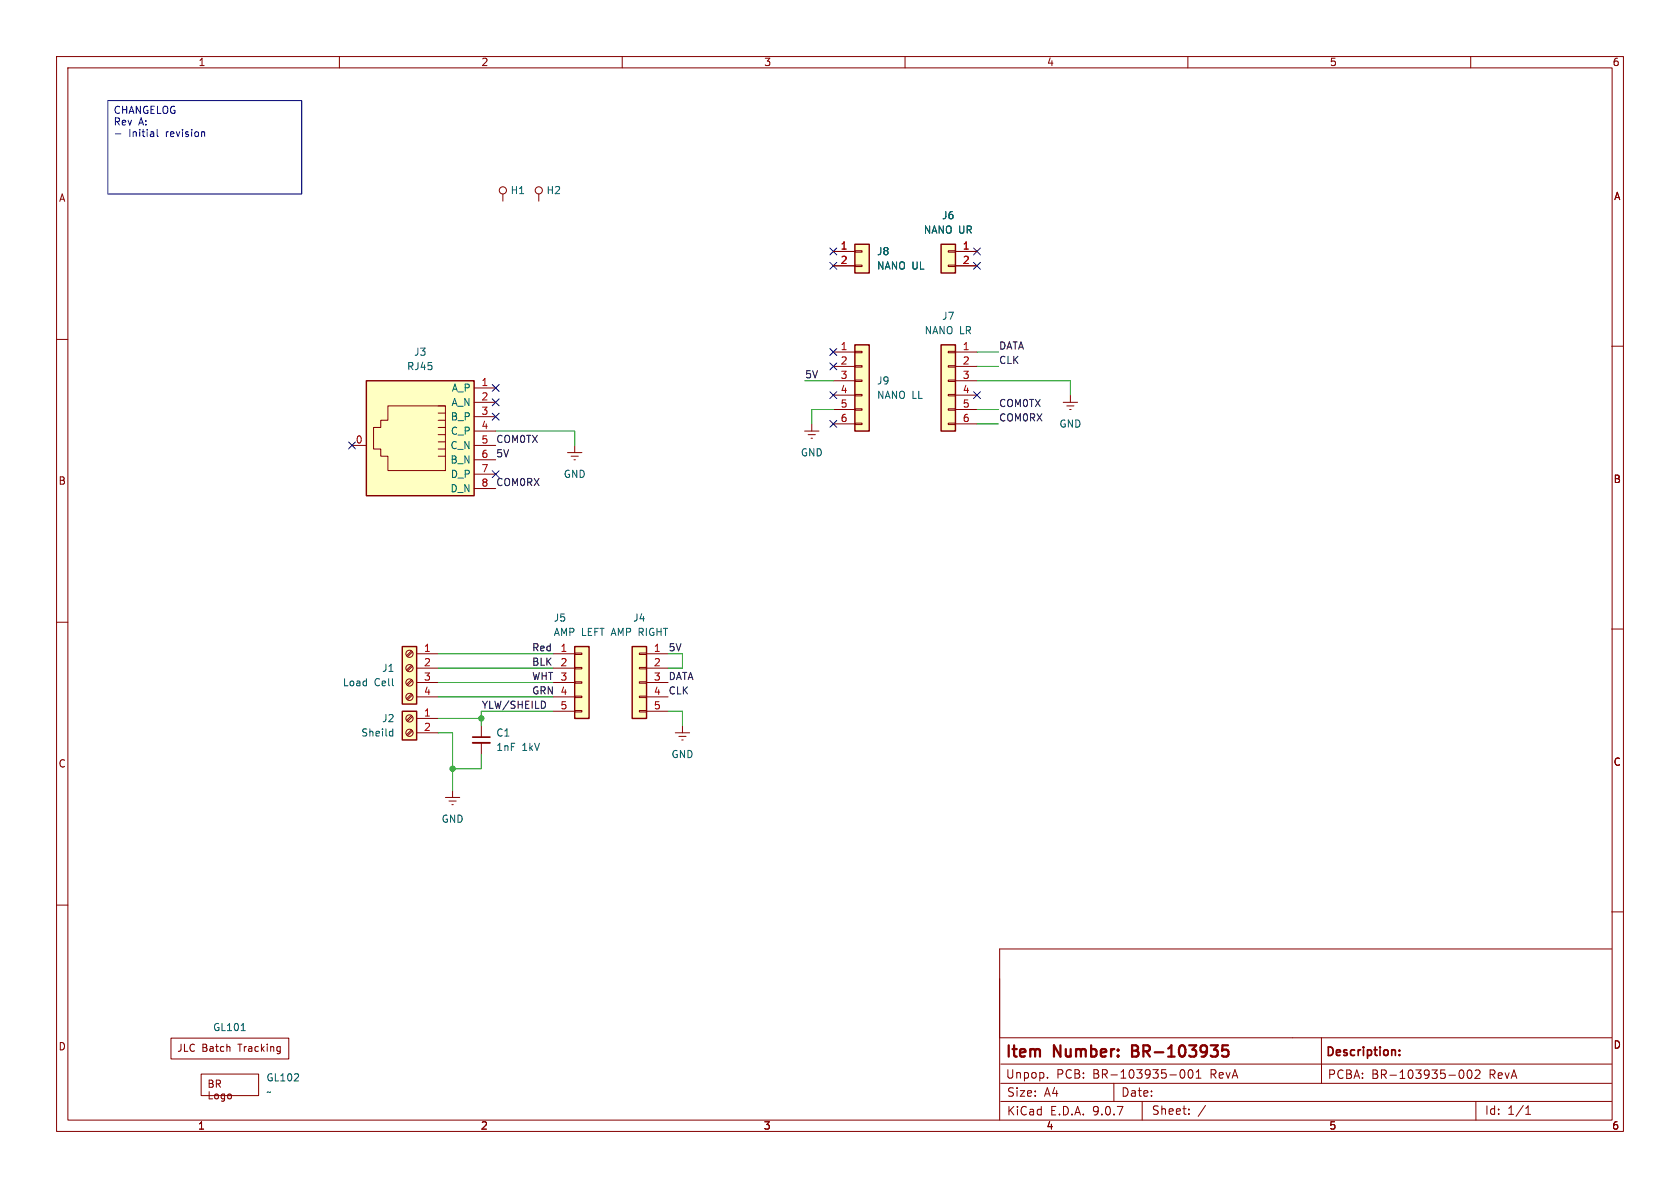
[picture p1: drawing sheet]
<svg xmlns="http://www.w3.org/2000/svg" width="297mm" height="210mm" viewBox="0 0 297 210" stroke-linecap="round" stroke-linejoin="round" font-family="sans-serif">
<g fill="none" stroke="#840000" stroke-width=".18">
<path d="M10 10h277v190h-277zM12 12h273v186h-273zM60 10v2M110 10v2M160 10v2M210 10v2M260 10v2M10 60h2M284.9 61.2h2M10 110h2M284.9 111.2h2M10 160h2"/>
<path d="M284.9 161.2h2M284.9 167.8h-108.2v30.2M176.7 183.5h108.2M176.9 194.7h108M176.9 191.5h108M176.9 188.1h108M185.2 190.4v.2M196.9 191.5v3.2M201.9 194.7v3.3M208.8 189.2l.2-.1a.81 .81 0 0 1 .6 .6 .81 .81 0 0 1-.3 .8l-.2 .1a.81 .81 0 0 1-.3-1.4zM210.2 189.2l.2-.1a.81 .81 0 0 1 .6 .6 .81 .81 0 0 1-.3 .8l-.2 .1a.81 .81 0 0 1-.3-1.4zM210.2 196.8v.2"/>
<path d="M210.2 196.1v.1M211.5 190.6h.8M211.5 189.5l.4-.4v1.5M213.1 195.4l-1.3 1.9M233.6 183.5v4.6M233.6 188.1v3.4M258.1 189.3l.2-.2a.81 .81 0 0 1 .6 .7 .81 .81 0 0 1-.3 .8h-.2a.81 .81 0 0 1-.3-1.3zM259.5 189.3l.2-.2a.81 .81 0 0 1 .6 .7 .81 .81 0 0 1-.3 .8h-.1a.81 .81 0 0 1-.4-1.3zM260.8 189.3l.6-.2 .2 .2 .1 .3-1 1h1M260.9 194.7v3.3M269.7 197h.9M269.7 195.9l.5-.4v1.5"/>
</g>
<path d="M200.1 185.7h.7M200.8 184.8h-.7v2h.8M217.1 184.8h-1l-.1 .9 .3-.2 .7 .1 .2 .3-.1 .7-.3 .2h-.5l-.3-.2" fill="none" stroke="#840000" stroke-width=".4"/>
<path d="M247.4 186.4v.2M247.4 185.7v.1" fill="none" stroke="#840000" stroke-width=".3"/>
<path d="M166.4 43.2h2.5v5.1h-2.5z" fill="#ffffc2"/>
<path d="M166.4 43.2h2.5v5.1h-2.5z" fill="none" stroke="#840000" stroke-width=".25"/>
<path d="M167.6 44.3h1.3v.3h-1.3zM167.6 46.9h1.3v.2h-1.3zM168.9 44.5h3.8M168.9 47h3.8" fill="none" stroke="#840000" stroke-width=".18"/>
<path d="M111.8 114.3h2.5v12.7h-2.5z" fill="#ffffc2"/>
<path d="M111.8 114.3h2.5v12.7h-2.5z" fill="none" stroke="#840000" stroke-width=".25"/>
<path d="M113 115.4h1.3v.3h-1.3zM113 118h1.3v.2h-1.3zM114.3 115.6h3.8M114.3 118.1h3.8M113 120.5h1.3v.3h-1.3zM113 123.1h1.3v.2h-1.3zM113 125.6h1.3v.3h-1.3zM114.3 120.7h3.8M114.3 123.2h3.8M114.3 125.7h3.8" fill="none" stroke="#840000" stroke-width=".18"/>
<path d="M71.1 125.7h2.6v5.1h-2.6z" fill="#ffffc2"/>
<path d="M71.1 125.7h2.6v5.1h-2.6z" fill="none" stroke="#840000" stroke-width=".25"/>
<g fill="none" stroke="#840000" stroke-width=".18">
<path d="M72.7 126.5l-.8 .8M72.7 129l-.8 .9M72.9 126.7l-.8 .8M72.9 129.2l-.8 .8M73.7 127h3.8M73.7 129.5h3.8"/>
<circle cx="72.4" cy="127" r=".63"/>
<circle cx="72.4" cy="129.5" r=".63"/>
</g>
<path d="M69.1 129.3h.3M69.4 128.8v1.3M69.4 130.1h-.3" fill="none" stroke="#006464" stroke-width=".18"/>
<path d="M71.1 114.3h2.6v10.2h-2.6z" fill="#ffffc2"/>
<path d="M71.1 114.3h2.6v10.2h-2.6z" fill="none" stroke="#840000" stroke-width=".25"/>
<g fill="none" stroke="#840000" stroke-width=".18">
<path d="M72.7 115.1l-.8 .8M72.7 117.6l-.8 .8M72.9 115.2l-.8 .9M72.9 117.8l-.8 .8M73.7 115.6h3.8M73.7 118.1h3.8M72.7 120.1l-.8 .9M72.7 122.7l-.8 .8M72.9 120.3l-.8 .9M72.9 122.9l-.8 .8M73.7 120.7h3.8M73.7 123.2h3.8"/>
<circle cx="72.4" cy="118.1" r=".63"/>
<circle cx="72.4" cy="115.6" r=".63"/>
<circle cx="72.4" cy="120.6" r=".63"/>
<circle cx="72.4" cy="123.2" r=".63"/>
</g>
<path d="M151.1 43.2h2.6v5.1h-2.6z" fill="#ffffc2"/>
<path d="M151.1 43.2h2.6v5.1h-2.6z" fill="none" stroke="#840000" stroke-width=".25"/>
<g fill="none" stroke="#840000" stroke-width=".18">
<path d="M88.9 34.3v1.3M147.3 44.5h3.8M147.3 47h3.8M151.1 44.3h1.3v.3h-1.3zM151.1 46.9h1.3v.2h-1.3z"/>
<circle cx="88.9" cy="33.7" r=".63"/>
</g>
<path d="M64.8 67.3h19v20.3h-19z" fill="#ffffc2"/>
<path d="M64.8 67.3h19v20.3h-19z" fill="none" stroke="#840000" stroke-width=".25"/>
<g fill="none" stroke="#840000" stroke-width=".18">
<path d="M95.2 34.3v1.3M62.2 78.7h2.6M68.6 71.8h10.1v11.4h-10.1v-2.6h-1.3v-1.2h-1.3v-3.8h1.3v-1.3h1.3zM77.5 74.3h1.2M77.5 75.6h1.2M77.5 76.8h1.2M77.5 78.1h1.2M77.5 79.4h1.2M77.5 71.8h1.2M77.5 73h1.2M83.8 78.7h3.8M83.8 68.6h3.8"/>
<path d="M83.8 71.1h3.8M83.8 73.7h3.8M83.8 76.2h3.8M142.2 76.2h2.6M142.9 76.8h1.2M143.4 77.5h.2M143.5 74.9v1.3M77.5 80.6h1.2M83.8 81.3h3.8M83.8 83.8h3.8M83.8 86.4h3.8M80 139.7v1.3"/>
<path d="M85.1 128.3v2M85.1 131.3v2.1M78.7 141h2.6M79.4 141.6h1.2M79.9 142.2h.2"/>
<circle cx="95.2" cy="33.7" r=".63"/>
</g>
<path d="M83.6 130.3h3" fill="none" stroke="#840000" stroke-width=".3"/>
<path d="M83.6 131.3h3" fill="none" stroke="#840000" stroke-width=".33"/>
<path d="M166.4 61h2.5v15.2h-2.5z" fill="#ffffc2"/>
<path d="M166.4 61h2.5v15.2h-2.5z" fill="none" stroke="#840000" stroke-width=".25"/>
<g fill="none" stroke="#840000" stroke-width=".18">
<path d="M167.6 62.1h1.3v.3h-1.3zM167.6 64.6h1.3v.3h-1.3zM167.6 67.2h1.3v.2h-1.3zM167.6 69.7h1.3v.3h-1.3zM167.6 72.3h1.3v.2h-1.3zM167.6 74.8h1.3v.3h-1.3zM168.9 62.2h3.8M168.9 64.8h3.8M168.9 67.3h3.8M168.9 69.9h3.8M168.9 72.4h3.8M168.9 74.9h3.8"/>
<path d="M188 71.1h2.5M188.6 71.8h1.3M189.1 72.4h.3M189.2 69.9v1.2"/>
</g>
<path d="M101.6 114.3h2.5v12.7h-2.5z" fill="#ffffc2"/>
<path d="M101.6 114.3h2.5v12.7h-2.5z" fill="none" stroke="#840000" stroke-width=".25"/>
<g fill="none" stroke="#840000" stroke-width=".18">
<path d="M101.6 78.7v1.3M100.3 80h2.6M101 80.6h1.2M101.5 81.3h.2M97.8 115.6h3.8M97.8 118.1h3.8M101.6 115.4h1.3v.3h-1.3zM101.6 118h1.3v.2h-1.3zM97.8 120.7h3.8M97.8 123.2h3.8M97.8 125.7h3.8M101.6 120.5h1.3v.3h-1.3z"/>
<path d="M101.6 123.1h1.3v.2h-1.3zM101.6 125.6h1.3v.3h-1.3zM119.4 129.5h2.5M120 130.2h1.3M120.5 130.8h.3M120.6 128.3v1.2M30.2 183.5h20.9v3.7h-20.9zM35.6 189.9h10.1v3.8h-10.1zM49.4 185l.1 .1M49.5 185v1.2M49.5 185.8l-.1 .1"/>
</g>
<path d="M42.6 182.2h.8" fill="none" stroke="#006464" stroke-width=".18"/>
<path d="M151.1 61h2.6v15.2h-2.6z" fill="#ffffc2"/>
<path d="M151.1 61h2.6v15.2h-2.6z" fill="none" stroke="#840000" stroke-width=".25"/>
<g fill="none" stroke="#840000" stroke-width=".18">
<path d="M147.3 44.5h3.8M147.3 47h3.8M168.9 44.5h3.8M168.9 47h3.8M147.3 62.2h3.8M147.3 64.8h3.8M147.3 67.3h3.8M147.3 69.9h3.8M147.3 72.4h3.8M147.3 74.9h3.8M151.1 62.1h1.3v.3h-1.3zM151.1 64.6h1.3v.3h-1.3z"/>
<path d="M151.1 67.2h1.3v.2h-1.3zM151.1 69.7h1.3v.3h-1.3zM151.1 72.3h1.3v.2h-1.3zM151.1 74.8h1.3v.3h-1.3z"/>
</g>
<path d="M96.3 124.1l.1 .4-.1 .5" fill="none" stroke="#0f0f0f" stroke-width=".18"/>
<g fill="none" stroke="#009600" stroke-width=".18">
<path d="M87.6 76.2h14v2.5M142.2 67.3h5.1M147.3 72.4h-3.8v2.5M172.7 72.4h3.8M172.7 64.8h3.8M172.7 67.3h16.5v2.6M172.7 74.9h3.8M172.7 62.2h3.8M77.5 118.1h20.3M77.5 115.6h20.3M120.6 115.6v2.5h-2.5M77.5 129.5h2.5v10.2"/>
<path d="M77.5 123.2h20.3M77.5 127h7.6M77.5 120.7h20.3M85.1 133.4v2.5h-5.1M97.8 125.7h-12.7v2.6M118.1 125.7h2.5v2.6"/>
</g>
<g fill="none" stroke="#000084" stroke-width=".18">
<path d="M146.7 43.8l1.2 1.3M146.7 46.4l1.2 1.2M147.9 43.8l-1.2 1.3M147.9 46.4l-1.2 1.2M172.1 43.8l1.2 1.3M172.1 46.4l1.2 1.2M173.3 43.8l-1.2 1.3M173.3 46.4l-1.2 1.2M61.6 78.1l1.2 1.2M62.8 78.1l-1.2 1.2M87 68l1.2 1.2M87 70.5l1.2 1.2"/>
<path d="M87 73.1l1.2 1.2M88.2 68l-1.2 1.2M88.2 70.5l-1.2 1.2M88.2 73.1l-1.2 1.2M146.7 64.2l1.2 1.2M146.7 61.6l1.2 1.2M146.7 69.2l1.2 1.3M146.7 74.3l1.2 1.2M147.9 64.2l-1.2 1.2M147.9 61.6l-1.2 1.2M147.9 69.2l-1.2 1.3M147.9 74.3l-1.2 1.2"/>
<path d="M172.1 69.2l1.2 1.3M173.3 69.2l-1.2 1.3M87 83.2l1.2 1.2M88.2 83.2l-1.2 1.2"/>
</g>
<path d="M19 17.8h34.3v16.5h-34.3zM20.4 23.7h1M27.8 22.9v1.1l.2 .1M36 23.3l.2 .2v.6" fill="none" stroke="#0000c2" stroke-width=".18"/>
<g fill="#009600" stroke="#009600" stroke-width=".18">
<circle cx="80" cy="135.9" r=".46"/>
<circle cx="85.1" cy="127" r=".46"/>
</g>
<g font-size="2.8" fill="#840000">
<text x="177.6" y="187.5">Item</text>
<text x="186.4" y="187.5">Number:</text>
<text x="201" y="187.5">BR-103935</text>
</g>
<g font-size="2.1" fill="#840000">
<text x="177.7" y="190.9">Unpop.</text>
<text x="186.7" y="190.9">PCB:</text>
<text x="193.3" y="190.9">BR-103935-001</text>
<text x="214.1" y="190.9">RevA</text>
<text x="234.3" y="187.1">Description:</text>
<text x="234.6" y="190.9">PCBA:</text>
<text x="242.4" y="190.9">BR-103935-002</text>
<text x="263.3" y="190.9">RevA</text>
<text x="177.9" y="194.1">Size:</text>
<text x="177.9" y="197.4">KiCad</text>
<text x="184.6" y="194.1">A4</text>
<text x="185.6" y="197.4">E.D.A.</text>
<text x="193.2" y="197.4">9.0.7</text>
<text x="198.1" y="194.1">Date:</text>
<text x="203.5" y="197.3">Sheet:</text>
<text x="262.4" y="197.3">Id:</text>
<text x="266.5" y="197.3">1/1</text>
</g>
<g font-size="1.8" fill="#840000">
<text x="35" y="11.9">1</text>
<text x="85" y="11.9">2</text>
<text x="135" y="11.9">3</text>
<text x="185" y="11.9">4</text>
<text x="235" y="11.9">5</text>
<text x="285" y="11.9">6</text>
<text x="10.3" y="35.9">A</text>
<text x="285.3" y="35.6">A</text>
<text x="10.3" y="85.9">B</text>
<text x="285.2" y="85.6">B</text>
<text x="10.3" y="135.9">C</text>
<text x="285.2" y="135.6">C</text>
<text x="10.3" y="185.9">D</text>
<text x="285.2" y="185.6">D</text>
<text x="31.2" y="186.3">JLC</text>
<text x="35.7" y="186.3">Batch</text>
<text x="42.2" y="186.3">Tracking</text>
<text x="36.6" y="192.6">BR</text>
<text x="36.6" y="194.7">Logo</text>
<text x="34.9" y="199.9">1</text>
<text x="84.9" y="199.9">2</text>
<text x="134.9" y="199.9">3</text>
<text x="184.9" y="199.9">4</text>
<text x="234.9" y="199.9">5</text>
<text x="284.9" y="199.9">6</text>
</g>
<g font-size="1.8" fill="#0000c2">
<text x="20" y="20.5">CHANGELOG</text>
<text x="20" y="22.5">Rev</text>
<text x="24.5" y="22.5">A:</text>
<text x="22.7" y="24.5">Initial</text>
<text x="29.4" y="24.5">revision</text>
</g>
<g font-size="1.8" fill="#006464">
<text x="90.2" y="34.5">H1</text>
<text x="96.5" y="34.5">H2</text>
<text x="163.2" y="41.5">NANO UR</text>
<text x="166.4" y="39">J6</text>
<text x="154.9" y="45.3">J8</text>
<text x="154.9" y="47.9">NANO UL</text>
<text x="163.4" y="59.3">NANO LR</text>
<text x="166.4" y="56.7">J7</text>
<text x="71.9" y="65.6">RJ45</text>
<text x="73.1" y="63.1">J3</text>
<text x="79.7" y="72">A_N</text>
<text x="79.8" y="69.4">A_P</text>
<text x="154.9" y="68.2">J9</text>
<text x="154.9" y="70.7">NANO LL</text>
<text x="79.6" y="74.5">B_P</text>
<text x="79.6" y="77.1">C_P</text>
<text x="187.2" y="75.8">GND</text>
<text x="79.5" y="79.6">C_N</text>
<text x="79.5" y="82.1">B_N</text>
<text x="141.5" y="80.9">GND</text>
<text x="79.5" y="87.2">D_N</text>
<text x="79.6" y="84.7">D_P</text>
<text x="99.6" y="84.7">GND</text>
<text x="97.8" y="110.1">J5</text>
<text x="97.8" y="112.6">AMP LEFT AMP RIGHT</text>
<text x="111.8" y="110.1">J4</text>
<text x="67.5" y="119">J1</text>
<text x="60.5" y="121.5">Load</text>
<text x="66.2" y="121.5">Cell</text>
<text x="63.8" y="130.4">Sheild</text>
<text x="67.5" y="127.9">J2</text>
<text x="87.6" y="130.4">C1</text>
<text x="87.6" y="132.9">1nF</text>
<text x="92.3" y="132.9">1kV</text>
<text x="118.6" y="134.2">GND</text>
<text x="78" y="145.6">GND</text>
<text x="37.6" y="182.5">GL101</text>
<text x="47" y="191.4">GL102</text>
<text x="47" y="193.9">~</text>
</g>
<g font-size="1.8" fill="#a90000">
<text x="148.5" y="44.2">1</text>
<text x="148.5" y="46.7">2</text>
<text x="170.1" y="44.2">1</text>
<text x="170.1" y="46.7">2</text>
<text x="148.5" y="62">1</text>
<text x="148.5" y="64.5">2</text>
<text x="170.1" y="62">1</text>
<text x="170.1" y="64.5">2</text>
<text x="85" y="68.3">1</text>
<text x="85" y="70.9">2</text>
<text x="148.5" y="67.1">3</text>
<text x="148.5" y="69.6">4</text>
<text x="170.1" y="67.1">3</text>
<text x="170.1" y="69.6">4</text>
<text x="85" y="73.4">3</text>
<text x="85" y="75.9">4</text>
<text x="148.5" y="72.1">5</text>
<text x="148.5" y="74.7">6</text>
<text x="170.1" y="72.1">5</text>
<text x="170.1" y="74.7">6</text>
<text x="62.8" y="78.5">0</text>
<text x="85" y="78.5">5</text>
<text x="85" y="81">6</text>
<text x="85" y="83.6">7</text>
<text x="85" y="86.1">8</text>
<text x="74.9" y="115.3">1</text>
<text x="74.9" y="117.9">2</text>
<text x="99" y="115.3">1</text>
<text x="99" y="117.9">2</text>
<text x="115.5" y="115.3">1</text>
<text x="115.5" y="117.9">2</text>
<text x="74.9" y="120.4">3</text>
<text x="74.9" y="122.9">4</text>
<text x="99" y="125.5">5</text>
<text x="115.5" y="120.4">3</text>
<text x="115.5" y="122.9">4</text>
<text x="115.5" y="125.5">5</text>
<text x="74.9" y="126.7">1</text>
<text x="74.9" y="129.3">2</text>
</g>
<g font-size="1.8" fill="#0f0f0f">
<text x="176.5" y="64.4">CLK</text>
<text x="176.5" y="61.9">DATA</text>
<text x="142.2" y="67">5V</text>
<text x="176.5" y="72">COM0TX</text>
<text x="176.5" y="74.6">COM0RX</text>
<text x="87.6" y="78.4">COM0TX</text>
<text x="87.6" y="80.9">5V</text>
<text x="87.6" y="86">COM0RX</text>
<text x="94" y="115.2">Red</text>
<text x="94" y="117.8">BLK</text>
<text x="85.1" y="125.4">YLW/SHEILD</text>
<text x="94" y="122.8">GRN 4</text>
<text x="94" y="120.3">WHT 3</text>
<text x="118.1" y="120.3">DATA</text>
<text x="118.1" y="122.8">CLK</text>
</g>
<text font-size="1.8" fill="#009600" x="118.1" y="115.2">5V</text>
</svg>
